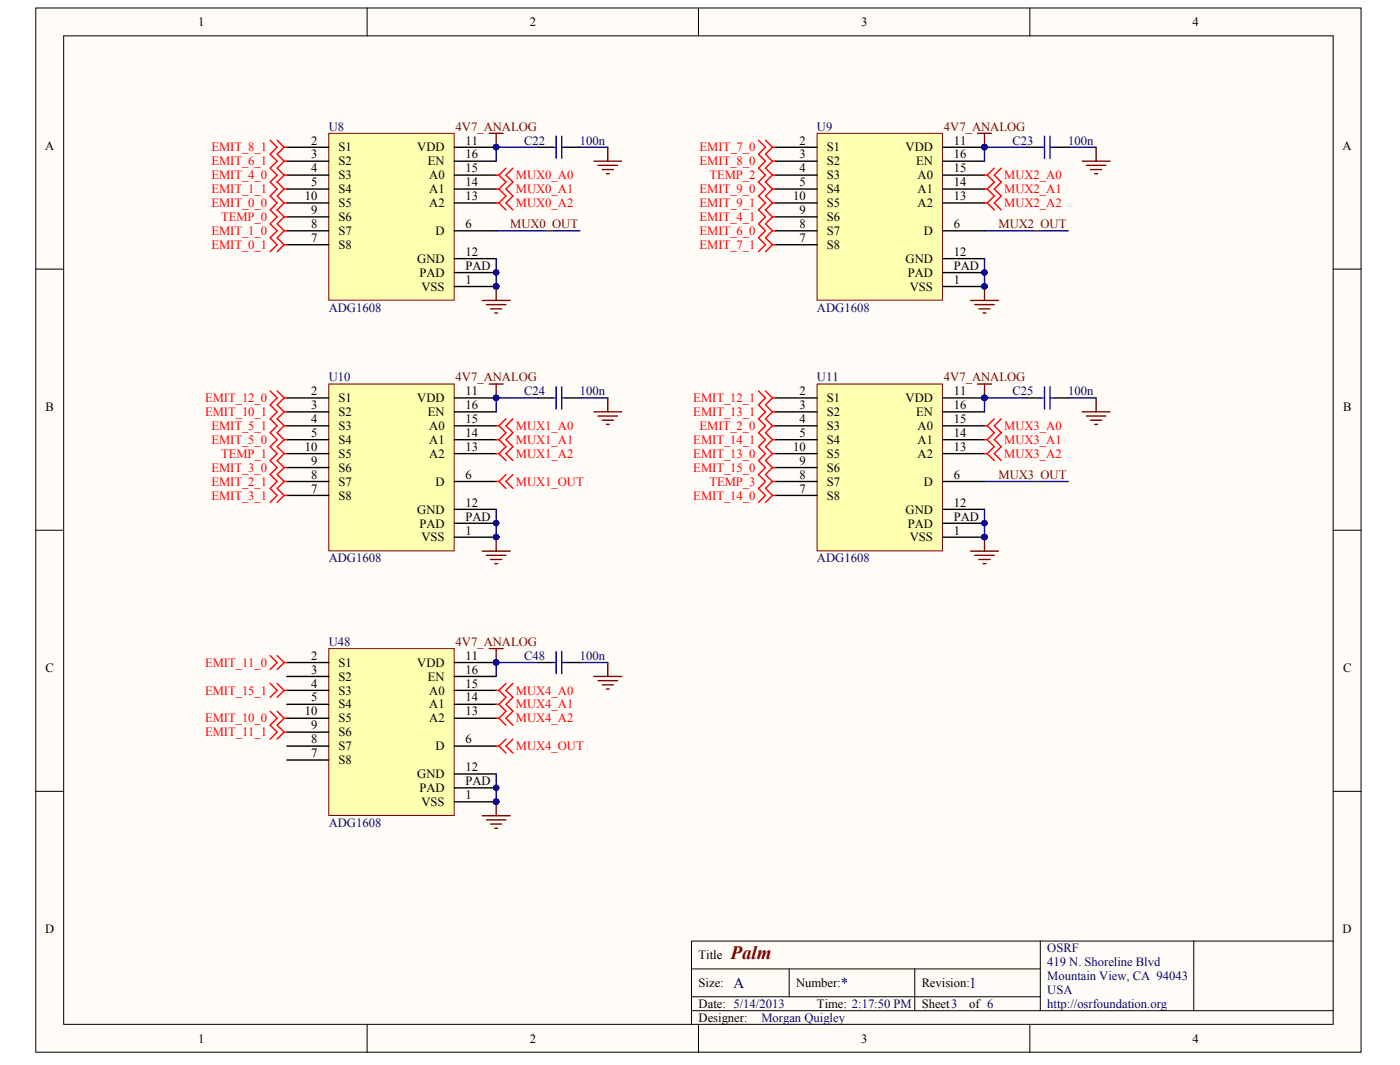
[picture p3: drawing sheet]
<svg xmlns="http://www.w3.org/2000/svg" width="271mm" height="206mm" viewBox="0 0 271 206" stroke-linecap="round" stroke-linejoin="round" font-family="sans-serif">
<g fill="#fffcf8" stroke="#000" stroke-width=".19">
<path d="M6.9 1.5h256.5v202h-256.5z"/>
<path d="M12.3 6.9h245.7v191.3h-245.7z"/>
</g>
<g fill="none" stroke="#000" stroke-width=".19">
<path d="M71 1.5v5.4M135.2 1.5v5.4M199.3 1.5v5.4M6.9 52.1h5.4M258 52.1h5.4M6.9 102.6h5.4M258 102.6h5.4M6.9 153.1h5.4M258 153.1h5.4M71 198.2v5.4M133.8 187.4h67.5M133.8 195.5h124.2"/>
<path d="M133.8 192.8h67.5M135.2 198.2v5.4M152.7 187.4v5.4M177 187.4v8.1M199.3 198.2v5.4M201.3 182v13.5M231 182h-97.2v16.2M258 182h-27v13.5"/>
</g>
<path d="M63.6 25.8h24.3v32.3h-24.3z" fill="#ffffb0" stroke="#800000" stroke-width=".19"/>
<g fill="none" stroke="#000" stroke-width=".27">
<path d="M55.5 28.5h8.1M55.5 31.2h8.1M55.5 33.9h8.1M55.5 36.6h8.1M55.5 39.3h8.1M87.9 28.5h8.1M87.9 31.2h8.1M87.9 33.9h8.1M87.9 36.6h8.1M87.9 39.3h8.1M55.5 42h8.1M55.5 44.7h8.1"/>
<path d="M55.5 47.3h8.1M87.9 44.7h8.1M87.9 50h8.1M87.9 52.7h8.1M87.9 55.4h8.1"/>
</g>
<g fill="#000080" stroke="#000080" stroke-width=".19">
<circle cx="96" cy="28.5" r=".52"/>
<circle cx="96" cy="52.7" r=".52"/>
<circle cx="96" cy="55.4" r=".52"/>
</g>
<path d="M63.6 74.3h24.3v32.3h-24.3z" fill="#ffffb0" stroke="#800000" stroke-width=".19"/>
<g fill="none" stroke="#000" stroke-width=".27">
<path d="M104.1 28.5h2.7M109.5 28.5h2.7M55.5 77h8.1M55.5 79.7h8.1M87.9 77h8.1M87.9 79.7h8.1M104.1 77h2.7M109.5 77h2.7M55.5 82.4h8.1M55.5 85.1h8.1M55.5 87.8h8.1M55.5 90.4h8.1"/>
<path d="M55.5 93.1h8.1M55.5 95.8h8.1M87.9 82.4h8.1M87.9 85.1h8.1M87.9 87.8h8.1M87.9 93.1h8.1M87.9 98.5h8.1M87.9 101.2h8.1M87.9 103.9h8.1"/>
</g>
<g fill="#000080" stroke="#000080" stroke-width=".19">
<circle cx="96" cy="77" r=".52"/>
<circle cx="96" cy="101.2" r=".52"/>
<circle cx="96" cy="103.9" r=".52"/>
<circle cx="96" cy="55.4" r=".52"/>
<circle cx="96" cy="28.5" r=".52"/>
</g>
<path d="M104.1 28.5h-8.1v2.7M112.2 28.5h5.4M96 50v5.4M96 44.7h16.2M104.1 77h-8.1v2.7M112.2 77h5.4M96 98.5v5.4" fill="none" stroke="#000080" stroke-width=".27"/>
<g fill="none" stroke="#800000" stroke-width=".27">
<path d="M94.7 25.8h2.7M96 25.8v2.7M114.9 31.2h5.4M115.7 32h3.8M116.5 32.8h2.2M117.4 33.6h.5M117.6 28.5v2.7M93.3 58.1h5.4M94.1 58.9h3.8M94.9 59.7h2.2M96 55.4v2.7M94.7 74.3h2.7"/>
<path d="M95.8 60.5h.5M96 74.3v2.7M114.9 79.7h5.4M117.6 77v2.7M115.7 80.5h3.8M116.5 81.3h2.2M117.4 82.1h.5M93.3 106.6h5.4M94.1 107.4h3.8M94.9 108.2h2.2M95.8 109h.5M96 103.9v2.7"/>
</g>
<g fill="none" stroke="#f00" stroke-width=".27">
<path d="M96 33.9h.6M96 36.6h.6M96 39.3h.6M96.6 33.9l1.3 1.3-1.3 1.4M96.6 36.6l1.3 1.3-1.3 1.4M96.6 39.3l1.3 1.3M97.9 32.5l-1.3 1.4M99.3 32.5l-1.4 1.4 1.4 1.3-1.4 1.4 1.4 1.3-1.4 1.4 1.4 1.3M96 82.4h.6M96 85.1h.6M96 87.8h.6M96.6 82.4l1.3 1.3-1.3 1.4"/>
<path d="M96.6 85.1l1.3 1.3-1.3 1.4M96.6 87.8l1.3 1.3M97.9 81l-1.3 1.4M99.3 81l-1.4 1.4 1.4 1.3-1.4 1.4 1.4 1.3-1.4 1.4 1.4 1.3"/>
</g>
<path d="M106.8 28.5h.8M107.6 26.3v4.3M108.7 26.3v4.3M108.7 28.5h.8M106.8 77h.8M107.6 74.8v4.3M108.7 74.8v4.3M108.7 77h.8" fill="none" stroke="#00f" stroke-width=".27"/>
<path d="M158.1 25.8h24.3v32.3h-24.3z" fill="#ffffb0" stroke="#800000" stroke-width=".19"/>
<g fill="none" stroke="#000" stroke-width=".27">
<path d="M150 28.5h8.1M150 31.2h8.1M150 33.9h8.1M150 36.6h8.1M150 39.3h8.1M182.4 28.5h8.1M182.4 31.2h8.1M182.4 33.9h8.1M182.4 36.6h8.1M182.4 39.3h8.1M150 42h8.1M150 44.7h8.1"/>
<path d="M150 47.3h8.1M182.4 44.7h8.1M182.4 50h8.1M182.4 52.7h8.1M182.4 55.4h8.1"/>
</g>
<g fill="#000080" stroke="#000080" stroke-width=".19">
<circle cx="190.5" cy="28.5" r=".52"/>
<circle cx="190.5" cy="52.7" r=".52"/>
<circle cx="190.5" cy="55.4" r=".52"/>
</g>
<path d="M158.1 74.3h24.3v32.3h-24.3z" fill="#ffffb0" stroke="#800000" stroke-width=".19"/>
<g fill="none" stroke="#000" stroke-width=".27">
<path d="M198.6 28.5h2.7M204 28.5h2.7M150 77h8.1M150 79.7h8.1M182.4 77h8.1M182.4 79.7h8.1M198.6 77h2.7M204 77h2.7M150 82.4h8.1M150 85.1h8.1M150 87.8h8.1M150 90.4h8.1"/>
<path d="M150 93.1h8.1M150 95.8h8.1M182.4 82.4h8.1M182.4 85.1h8.1M182.4 87.8h8.1M182.4 93.1h8.1M182.4 98.5h8.1M182.4 101.2h8.1M182.4 103.9h8.1"/>
</g>
<g fill="#000080" stroke="#000080" stroke-width=".19">
<circle cx="190.5" cy="77" r=".52"/>
<circle cx="190.5" cy="101.2" r=".52"/>
<circle cx="190.5" cy="103.9" r=".52"/>
<circle cx="190.5" cy="55.4" r=".52"/>
<circle cx="190.5" cy="28.5" r=".52"/>
</g>
<path d="M198.6 28.5h-8.1v2.7M206.7 28.5h5.4M190.5 50v5.4M190.5 44.7h16.2M198.6 77h-8.1v2.7M206.7 77h5.4M190.5 98.5v5.4M190.5 93.1h16.2" fill="none" stroke="#000080" stroke-width=".27"/>
<g fill="none" stroke="#800000" stroke-width=".27">
<path d="M189.2 25.8h2.7M190.5 25.8v2.7M209.4 31.2h5.4M210.2 32h3.8M211 32.8h2.2M211.9 33.6h.5M212.1 28.5v2.7M187.8 58.1h5.4M188.6 58.9h3.8M189.4 59.7h2.2M190.5 55.4v2.7M189.2 74.3h2.7"/>
<path d="M190.3 60.5h.5M190.5 74.3v2.7M209.4 79.7h5.4M212.1 77v2.7M210.2 80.5h3.8M211 81.3h2.2M211.9 82.1h.5M187.8 106.6h5.4M188.6 107.4h3.8M189.4 108.2h2.2M190.3 109h.5M190.5 103.9v2.7"/>
</g>
<g fill="none" stroke="#f00" stroke-width=".27">
<path d="M52.3 27.1l1.3 1.4-1.3 1.3 1.3 1.4-1.3 1.3 1.3 1.4-1.3 1.3 1.3 1.4-1.3 1.3 1.3 1.4-1.3 1.3 1.3 1.4-1.3 1.3 1.3 1.4-1.3 1.3 1.3 1.3-1.3 1.4M53.6 27.1l1.4 1.4M55 33.9h.5M55 36.6h.5M55 39.3h.5M55 28.5h.5M55 31.2h.5M55 39.3l-1.4 1.3 1.4 1.4M55 36.6l-1.4 1.3 1.4 1.4M55 33.9l-1.4 1.3 1.4 1.4M55 31.2l-1.4 1.3 1.4 1.4M55 28.5l-1.4 1.3 1.4 1.4"/>
<path d="M146.8 27.1l1.3 1.4-1.3 1.3 1.3 1.4-1.3 1.3 1.3 1.4-1.3 1.3 1.3 1.4-1.3 1.3 1.3 1.4-1.3 1.3 1.3 1.4-1.3 1.3 1.3 1.4-1.3 1.3 1.3 1.3-1.3 1.4M148.1 27.1l1.4 1.4M149.5 33.9h.5M149.5 36.6h.5M149.5 39.3h.5M149.5 39.3l-1.4 1.3 1.4 1.4M149.5 28.5l-1.4 1.3 1.4 1.4M149.5 28.5h.5M149.5 31.2l-1.4 1.3 1.4 1.4M149.5 31.2h.5M149.5 33.9l-1.4 1.3 1.4 1.4M149.5 36.6l-1.4 1.3 1.4 1.4"/>
<path d="M190.5 33.9h.6M190.5 36.6h.6M190.5 39.3h.6M191.1 33.9l1.3 1.3-1.3 1.4M191.1 36.6l1.3 1.3-1.3 1.4M191.1 39.3l1.3 1.3M192.4 32.5l-1.3 1.4M193.8 32.5l-1.4 1.4 1.4 1.3-1.4 1.4 1.4 1.3-1.4 1.4 1.4 1.3M55 47.3h.5M55 42h.5M55 44.7h.5M55 42l-1.4 1.3 1.4 1.4"/>
<path d="M55 44.7l-1.4 1.3 1.4 1.3M55 47.3l-1.4 1.4M149.5 47.3l-1.4 1.4M149.5 44.7l-1.4 1.3 1.4 1.3M149.5 47.3h.5M149.5 42l-1.4 1.3 1.4 1.4M149.5 42h.5M149.5 44.7h.5M146.8 75.6l1.3 1.4-1.3 1.3 1.3 1.4-1.3 1.3M148.1 75.6l1.4 1.4M149.5 77l-1.4 1.3 1.4 1.4M149.5 77h.5"/>
<path d="M149.5 79.7l-1.4 1.3M149.5 79.7h.5M146.8 83.7l1.3 1.4-1.3 1.3 1.3 1.4-1.3 1.3 1.3 1.3-1.3 1.4 1.3 1.3-1.3 1.4 1.3 1.3-1.3 1.4M148.1 83.7l1.4 1.4M149.5 85.1h.5M149.5 87.8h.5M149.5 87.8l-1.4 1.3 1.4 1.3M149.5 85.1l-1.4 1.3 1.4 1.4M149.5 90.4l-1.4 1.4 1.4 1.3M149.5 90.4h.5M149.5 93.1l-1.4 1.4 1.4 1.3M149.5 93.1h.5"/>
<path d="M149.5 95.8l-1.4 1.4M149.5 95.8h.5M190.5 82.4h.6M190.5 85.1h.6M190.5 87.8h.6M191.1 82.4l1.3 1.3-1.3 1.4M191.1 85.1l1.3 1.3-1.3 1.4M191.1 87.8l1.3 1.3M192.4 81l-1.3 1.4M193.8 81l-1.4 1.4 1.4 1.3-1.4 1.4 1.4 1.3-1.4 1.4 1.4 1.3"/>
</g>
<path d="M201.3 28.5h.8M202.1 26.3v4.3M203.2 26.3v4.3M203.2 28.5h.8M201.3 77h.8M202.1 74.8v4.3M203.2 74.8v4.3M203.2 77h.8" fill="none" stroke="#00f" stroke-width=".27"/>
<path d="M63.6 125.5h24.3v32.2h-24.3z" fill="#ffffb0" stroke="#800000" stroke-width=".19"/>
<g fill="none" stroke="#000" stroke-width=".27">
<path d="M55.5 128.2h8.1M55.5 130.9h8.1M55.5 133.6h8.1M55.5 136.2h8.1M55.5 138.9h8.1M87.9 128.2h8.1M87.9 130.9h8.1M87.9 133.6h8.1M87.9 136.2h8.1M87.9 138.9h8.1M104.1 128.2h2.7M109.5 128.2h2.7"/>
<path d="M55.5 141.6h8.1M55.5 144.3h8.1M55.5 147h8.1M87.9 144.3h8.1M87.9 149.7h8.1M87.9 152.4h8.1M87.9 155.1h8.1"/>
</g>
<g fill="#000080" stroke="#000080" stroke-width=".19">
<circle cx="96" cy="128.1" r=".52"/>
<circle cx="96" cy="152.4" r=".52"/>
<circle cx="96" cy="155.1" r=".52"/>
</g>
<path d="M104.1 128.2h-8.1v2.7M112.2 128.2h5.4M96 149.7v5.4" fill="none" stroke="#000080" stroke-width=".27"/>
<path d="M94.7 125.5h2.7M96 125.5v2.7M114.9 130.9h5.4M115.7 131.7h3.8M116.5 132.5h2.2M117.4 133.3h.5M117.6 128.2v2.7M93.3 157.8h5.4M94.1 158.6h3.8M94.9 159.4h2.2M96 155.1v2.7M95.8 160.2h.5" fill="none" stroke="#800000" stroke-width=".27"/>
<g fill="none" stroke="#f00" stroke-width=".27">
<path d="M52.3 75.6l1.3 1.4-1.3 1.3 1.3 1.4-1.3 1.3 1.3 1.4-1.3 1.3 1.3 1.4-1.3 1.3 1.3 1.4-1.3 1.3 1.3 1.3-1.3 1.4 1.3 1.3-1.3 1.4 1.3 1.3-1.3 1.4M53.6 75.6l1.4 1.4M55 79.7l-1.4 1.3 1.4 1.4M55 77l-1.4 1.3 1.4 1.4M55 79.7h.5M55 77h.5M55 93.1h.5M55 82.4h.5M55 87.8l-1.4 1.3 1.4 1.3M55 85.1l-1.4 1.3 1.4 1.4M55 87.8h.5M55 90.4l-1.4 1.4 1.4 1.3"/>
<path d="M55 90.4h.5M55 93.1l-1.4 1.4 1.4 1.3M55 95.8l-1.4 1.4M55 95.8h.5M55 82.4l-1.4 1.3 1.4 1.4M55 85.1h.5M96 93.1h.6M96.6 93.1l1.3 1.4M97.9 91.8l-1.3 1.3M99.3 91.8l-1.4 1.3 1.4 1.4M146.8 81l1.3 1.4-1.3 1.3M148.1 81l1.4 1.4"/>
<path d="M149.5 82.4l-1.4 1.3M149.5 82.4h.5M52.3 126.8l1.3 1.4-1.3 1.3M52.3 132.2l1.3 1.4-1.3 1.3M52.3 137.6l1.3 1.3-1.3 1.4 1.3 1.3-1.3 1.4M53.6 126.8l1.4 1.4M53.6 132.2l1.4 1.4M53.6 137.6l1.4 1.3M55 133.6h.5M55 138.9h.5M55 128.2l-1.4 1.3M55 128.2h.5"/>
<path d="M55 133.6l-1.4 1.3M55 138.9l-1.4 1.4 1.4 1.3M96 133.6h.6M96 136.2h.6M96 138.9h.6M96.6 133.6l1.3 1.3-1.3 1.3M96.6 136.2l1.3 1.4-1.3 1.3M96.6 138.9l1.3 1.4M97.9 132.2l-1.3 1.4M99.3 132.2l-1.4 1.4 1.4 1.3-1.4 1.3 1.4 1.4-1.4 1.3 1.4 1.4M55 141.6l-1.4 1.4M55 141.6h.5"/>
<path d="M96 144.3h.6M96.6 144.3l1.3 1.4M97.9 143l-1.3 1.3M99.3 143l-1.4 1.3 1.4 1.4"/>
</g>
<path d="M106.8 128.2h.8M107.6 126v4.3M108.7 126v4.3M108.7 128.2h.8" fill="none" stroke="#00f" stroke-width=".27"/>
<text font-size="3.7" fill="#800000" x="141.4" y="185.5">Palm</text>
<g font-size="2.9" fill="#000080">
<text x="141.9" y="191.1">A</text>
<text x="162.7" y="191.1">*</text>
<text x="187.6" y="191.1">1</text>
</g>
<g font-size="2.4">
<text x="38.4" y="5.1">1</text>
<text x="102.5" y="5.1">2</text>
<text x="166.6" y="5.1">3</text>
<text x="230.7" y="5.1">4</text>
<text x="8.7" y="29">A</text>
<text x="60.2" y="28">2</text>
<text x="65.5" y="29.3">S1</text>
<text x="80.7" y="29.3">VDD</text>
<text x="90.1" y="28">11</text>
<text x="154.7" y="28">2</text>
<text x="160" y="29.3">S1</text>
<text x="175.2" y="29.3">VDD</text>
<text x="184.6" y="28">11</text>
<text x="259.8" y="29">A</text>
<text x="60.2" y="30.7">3</text>
<text x="60.2" y="33.4">4</text>
<text x="65.5" y="32">S2</text>
<text x="65.5" y="34.7">S3</text>
<text x="82.8" y="32">EN</text>
<text x="83.1" y="34.7">A0</text>
<text x="90.1" y="33.4">15</text>
<text x="90.1" y="30.7">16</text>
<text x="154.7" y="30.7">3</text>
<text x="154.7" y="33.4">4</text>
<text x="160" y="32">S2</text>
<text x="160" y="34.7">S3</text>
<text x="177.3" y="32">EN</text>
<text x="177.6" y="34.7">A0</text>
<text x="184.6" y="33.4">15</text>
<text x="184.6" y="30.7">16</text>
<text x="59" y="38.7">10</text>
<text x="60.2" y="36.1">5</text>
<text x="60.2" y="41.4">9</text>
<text x="65.5" y="37.4">S4</text>
<text x="65.5" y="40.1">S5</text>
<text x="83.1" y="37.4">A1</text>
<text x="83.1" y="40.1">A2</text>
<text x="90.1" y="36.1">14</text>
<text x="90.1" y="38.7">13</text>
<text x="153.5" y="38.7">10</text>
<text x="154.7" y="36.1">5</text>
<text x="154.7" y="41.4">9</text>
<text x="160" y="37.4">S4</text>
<text x="160" y="40.1">S5</text>
<text x="177.6" y="37.4">A1</text>
<text x="177.6" y="40.1">A2</text>
<text x="184.6" y="36.1">14</text>
<text x="184.6" y="38.7">13</text>
<text x="60.2" y="44.1">8</text>
<text x="60.2" y="46.8">7</text>
<text x="65.5" y="42.8">S6</text>
<text x="65.5" y="45.5">S7</text>
<text x="84.3" y="45.5">D</text>
<text x="90.1" y="44.1">6</text>
<text x="154.7" y="44.1">8</text>
<text x="154.7" y="46.8">7</text>
<text x="160" y="42.8">S6</text>
<text x="160" y="45.5">S7</text>
<text x="178.8" y="45.5">D</text>
<text x="184.6" y="44.1">6</text>
<text x="65.5" y="48.2">S8</text>
<text x="80.7" y="50.9">GND</text>
<text x="81.2" y="53.6">PAD</text>
<text x="90.1" y="49.5">12</text>
<text x="90.1" y="52.2">PAD</text>
<text x="160" y="48.2">S8</text>
<text x="175.2" y="50.9">GND</text>
<text x="175.7" y="53.6">PAD</text>
<text x="184.6" y="49.5">12</text>
<text x="184.6" y="52.2">PAD</text>
<text x="81.5" y="56.3">VSS</text>
<text x="90.1" y="54.9">1</text>
<text x="176" y="56.3">VSS</text>
<text x="184.6" y="54.9">1</text>
<text x="60.2" y="76.5">2</text>
<text x="65.5" y="77.8">S1</text>
<text x="80.7" y="77.8">VDD</text>
<text x="90.1" y="76.5">11</text>
<text x="154.7" y="76.5">2</text>
<text x="160" y="77.8">S1</text>
<text x="175.2" y="77.8">VDD</text>
<text x="184.6" y="76.5">11</text>
<text x="8.8" y="79.5">B</text>
<text x="60.2" y="79.1">3</text>
<text x="60.2" y="81.8">4</text>
<text x="65.5" y="80.5">S2</text>
<text x="65.5" y="83.2">S3</text>
<text x="82.8" y="80.5">EN</text>
<text x="83.1" y="83.2">A0</text>
<text x="90.1" y="81.8">15</text>
<text x="90.1" y="79.1">16</text>
<text x="154.7" y="79.1">3</text>
<text x="154.7" y="81.8">4</text>
<text x="160" y="80.5">S2</text>
<text x="160" y="83.2">S3</text>
<text x="177.3" y="80.5">EN</text>
<text x="177.6" y="83.2">A0</text>
<text x="184.6" y="81.8">15</text>
<text x="184.6" y="79.1">16</text>
<text x="259.9" y="79.5">B</text>
<text x="59" y="87.2">10</text>
<text x="60.2" y="84.5">5</text>
<text x="60.2" y="89.9">9</text>
<text x="65.5" y="85.9">S4</text>
<text x="65.5" y="88.6">S5</text>
<text x="83.1" y="85.9">A1</text>
<text x="83.1" y="88.6">A2</text>
<text x="90.1" y="84.5">14</text>
<text x="90.1" y="87.2">13</text>
<text x="153.5" y="87.2">10</text>
<text x="154.7" y="84.5">5</text>
<text x="154.7" y="89.9">9</text>
<text x="160" y="85.9">S4</text>
<text x="160" y="88.6">S5</text>
<text x="177.6" y="85.9">A1</text>
<text x="177.6" y="88.6">A2</text>
<text x="184.6" y="84.5">14</text>
<text x="184.6" y="87.2">13</text>
<text x="60.2" y="92.6">8</text>
<text x="60.2" y="95.3">7</text>
<text x="65.5" y="91.3">S6</text>
<text x="65.5" y="94">S7</text>
<text x="84.3" y="94">D</text>
<text x="90.1" y="92.6">6</text>
<text x="154.7" y="92.6">8</text>
<text x="154.7" y="95.3">7</text>
<text x="160" y="91.3">S6</text>
<text x="160" y="94">S7</text>
<text x="178.8" y="94">D</text>
<text x="184.6" y="92.6">6</text>
<text x="65.5" y="96.7">S8</text>
<text x="80.7" y="99.4">GND</text>
<text x="90.1" y="98">12</text>
<text x="90.1" y="100.7">PAD</text>
<text x="160" y="96.7">S8</text>
<text x="175.2" y="99.4">GND</text>
<text x="184.6" y="98">12</text>
<text x="184.6" y="100.7">PAD</text>
<text x="81.2" y="102">PAD</text>
<text x="81.5" y="104.7">VSS</text>
<text x="90.1" y="103.4">1</text>
<text x="175.7" y="102">PAD</text>
<text x="176" y="104.7">VSS</text>
<text x="184.6" y="103.4">1</text>
<text x="8.8" y="130">C</text>
<text x="60.2" y="127.6">2</text>
<text x="60.2" y="130.3">3</text>
<text x="65.5" y="129">S1</text>
<text x="65.5" y="131.7">S2</text>
<text x="80.7" y="129">VDD</text>
<text x="82.8" y="131.7">EN</text>
<text x="90.1" y="130.3">16</text>
<text x="90.1" y="127.6">11</text>
<text x="259.9" y="130">C</text>
<text x="60.2" y="133">4</text>
<text x="60.2" y="135.7">5</text>
<text x="65.5" y="134.4">S3</text>
<text x="65.5" y="137.1">S4</text>
<text x="83.1" y="134.4">A0</text>
<text x="83.1" y="137.1">A1</text>
<text x="90.1" y="133">15</text>
<text x="90.1" y="135.7">14</text>
<text x="59" y="138.4">10</text>
<text x="60.2" y="141.1">9</text>
<text x="60.2" y="143.8">8</text>
<text x="65.5" y="139.8">S5</text>
<text x="65.5" y="142.4">S6</text>
<text x="83.1" y="139.8">A2</text>
<text x="90.1" y="143.8">6</text>
<text x="90.1" y="138.4">13</text>
<text x="60.2" y="146.5">7</text>
<text x="65.5" y="145.1">S7</text>
<text x="65.5" y="147.8">S8</text>
<text x="84.3" y="145.1">D</text>
<text x="90.1" y="149.2">12</text>
<text x="80.7" y="150.5">GND</text>
<text x="81.2" y="153.2">PAD</text>
<text x="81.5" y="155.9">VSS</text>
<text x="90.1" y="151.9">PAD</text>
<text x="90.1" y="154.6">1</text>
<text x="8.7" y="180.5">D</text>
<text x="135.2" y="185.5">Title</text>
<text x="259.8" y="180.5">D</text>
<text x="135.2" y="190.9">Size:</text>
<text x="154.1" y="190.9">Number:</text>
<text x="178.4" y="190.9">Revision:</text>
<text x="135.2" y="195">Date: 5/14/2013</text>
<text x="135.2" y="197.7">Designer:</text>
<text x="158.1" y="195">Time: 2:17:50 PM</text>
<text x="178.4" y="195">Sheet3</text>
<text x="187.6" y="195">of 6</text>
<text x="38.4" y="201.7">1</text>
<text x="102.5" y="201.7">2</text>
<text x="166.6" y="201.7">3</text>
<text x="230.7" y="201.7">4</text>
</g>
<g font-size="2.4" fill="#f00">
<text x="40.9" y="29.3">EMIT_8_1</text>
<text x="135.4" y="29.3">EMIT_7_0</text>
<text x="40.9" y="34.7">EMIT_4_0</text>
<text x="40.9" y="32">EMIT_6_1</text>
<text x="99.8" y="34.7">MUX0_A0</text>
<text x="135.4" y="32">EMIT_8_0</text>
<text x="137.3" y="34.7">TEMP_2</text>
<text x="194.3" y="34.7">MUX2_A0</text>
<text x="40.9" y="40.1">EMIT_0_0</text>
<text x="40.9" y="37.4">EMIT_1_1</text>
<text x="99.8" y="37.4">MUX0_A1</text>
<text x="99.8" y="40.1">MUX0_A2</text>
<text x="135.4" y="37.4">EMIT_9_0</text>
<text x="135.4" y="40.1">EMIT_9_1</text>
<text x="194.3" y="37.4">MUX2_A1</text>
<text x="194.3" y="40.1">MUX2_A2</text>
<text x="40.9" y="45.5">EMIT_1_0</text>
<text x="42.8" y="42.8">TEMP_0</text>
<text x="135.4" y="42.8">EMIT_4_1</text>
<text x="135.4" y="45.5">EMIT_6_0</text>
<text x="40.9" y="48.2">EMIT_0_1</text>
<text x="135.4" y="48.2">EMIT_7_1</text>
<text x="39.7" y="77.8">EMIT_12_0</text>
<text x="134.2" y="77.8">EMIT_12_1</text>
<text x="39.7" y="80.5">EMIT_10_1</text>
<text x="40.9" y="83.2">EMIT_5_1</text>
<text x="99.8" y="83.2">MUX1_A0</text>
<text x="134.2" y="80.5">EMIT_13_1</text>
<text x="135.4" y="83.2">EMIT_2_0</text>
<text x="194.3" y="83.2">MUX3_A0</text>
<text x="40.9" y="85.9">EMIT_5_0</text>
<text x="42.8" y="88.6">TEMP_1</text>
<text x="99.8" y="85.9">MUX1_A1</text>
<text x="99.8" y="88.6">MUX1_A2</text>
<text x="134.2" y="88.6">EMIT_13_0</text>
<text x="134.2" y="85.9">EMIT_14_1</text>
<text x="194.3" y="85.9">MUX3_A1</text>
<text x="194.3" y="88.6">MUX3_A2</text>
<text x="40.9" y="91.3">EMIT_3_0</text>
<text x="40.9" y="94">EMIT_2_1</text>
<text x="99.8" y="94">MUX1_OUT</text>
<text x="134.2" y="91.3">EMIT_15_0</text>
<text x="137.3" y="94">TEMP_3</text>
<text x="40.9" y="96.7">EMIT_3_1</text>
<text x="134.2" y="96.7">EMIT_14_0</text>
<text x="39.7" y="129">EMIT_11_0</text>
<text x="39.7" y="134.4">EMIT_15_1</text>
<text x="99.8" y="134.4">MUX4_A0</text>
<text x="99.8" y="137.1">MUX4_A1</text>
<text x="39.7" y="139.8">EMIT_10_0</text>
<text x="39.7" y="142.4">EMIT_11_1</text>
<text x="99.8" y="139.8">MUX4_A2</text>
<text x="99.8" y="145.1">MUX4_OUT</text>
</g>
<g font-size="2.4" fill="#000080">
<text x="63.6" y="25.3">U8</text>
<text x="101.4" y="28">C22</text>
<text x="112.2" y="28">100n</text>
<text x="158.1" y="25.3">U9</text>
<text x="195.9" y="28">C23</text>
<text x="206.7" y="28">100n</text>
<text x="63.6" y="60.3">ADG1608</text>
<text x="158.1" y="60.3">ADG1608</text>
<text x="63.6" y="73.8">U10</text>
<text x="101.4" y="76.5">C24</text>
<text x="112.2" y="76.5">100n</text>
<text x="158.1" y="73.8">U11</text>
<text x="195.9" y="76.5">C25</text>
<text x="206.7" y="76.5">100n</text>
<text x="63.6" y="108.8">ADG1608</text>
<text x="158.1" y="108.8">ADG1608</text>
<text x="63.6" y="124.9">U48</text>
<text x="101.4" y="127.6">C48</text>
<text x="112.2" y="127.6">100n</text>
<text x="63.6" y="160">ADG1608</text>
<text x="202.7" y="184.2">OSRF</text>
<text x="202.7" y="186.9">419 N. Shoreline Blvd</text>
<text x="202.7" y="189.6">Mountain View, CA 94043</text>
<text x="147.3" y="197.7">Morgan Quigley</text>
<text x="202.7" y="192.3">USA</text>
<text x="202.7" y="195">http://osrfoundation.org</text>
</g>
<g font-size="2.4" fill="#800000">
<text x="88.2" y="25.3">4V7_ANALOG</text>
<text x="182.7" y="25.3">4V7_ANALOG</text>
<text x="98.7" y="44.1">MUX0_OUT</text>
<text x="193.2" y="44.1">MUX2_OUT</text>
<text x="88.2" y="73.8">4V7_ANALOG</text>
<text x="182.7" y="73.8">4V7_ANALOG</text>
<text x="193.2" y="92.6">MUX3_OUT</text>
<text x="88.2" y="124.9">4V7_ANALOG</text>
</g>
</svg>
